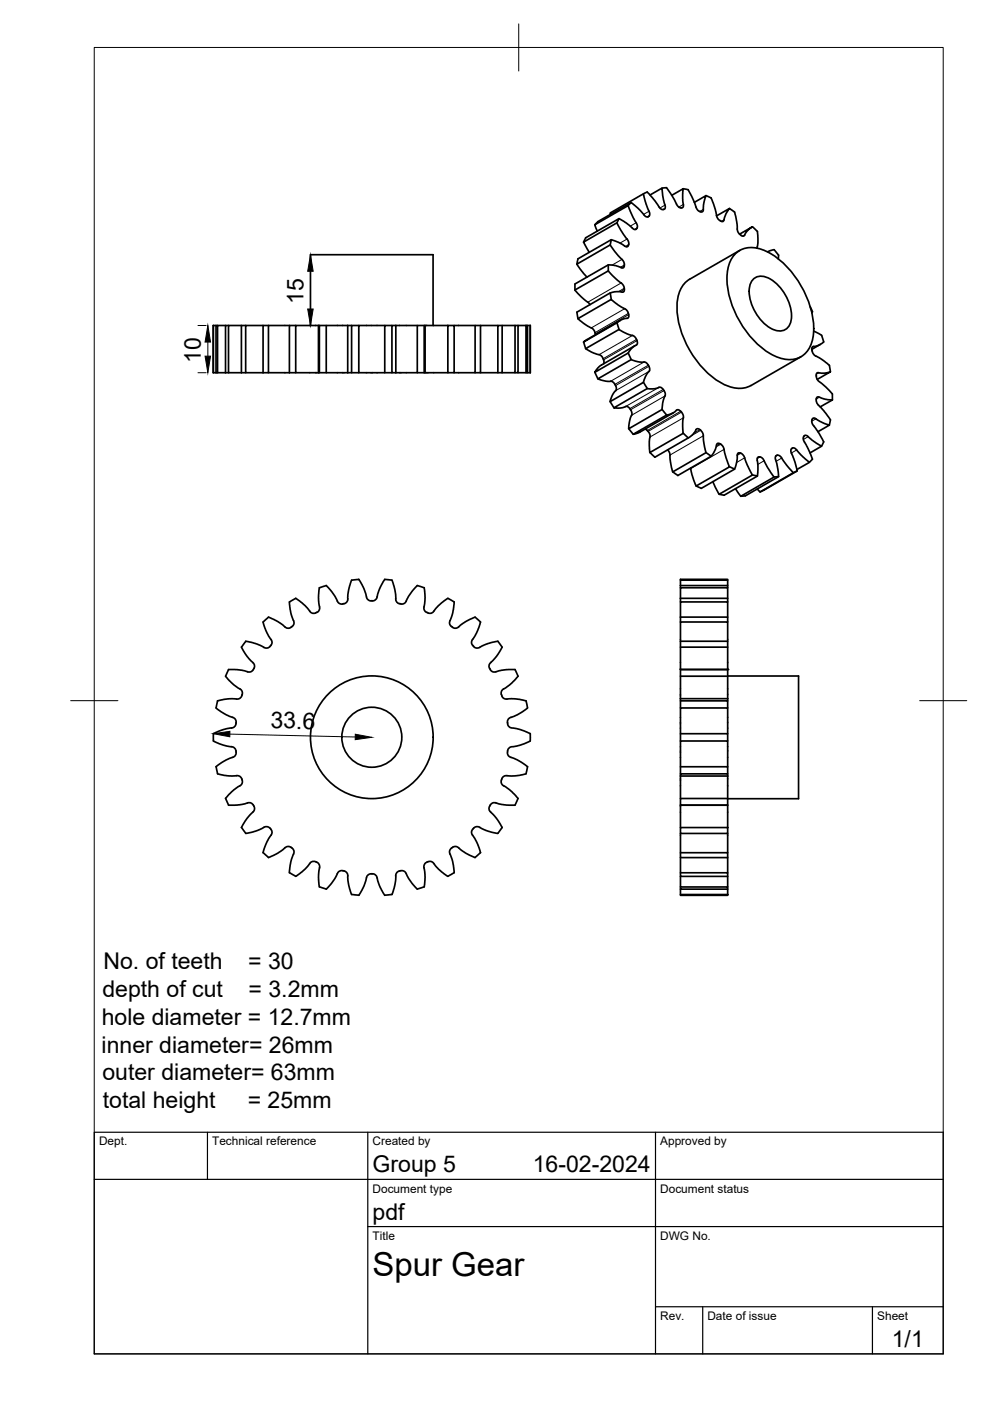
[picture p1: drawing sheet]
<svg xmlns="http://www.w3.org/2000/svg" width="210mm" height="297mm" viewBox="0 0 210 297" stroke-linecap="round" stroke-linejoin="round" font-family="sans-serif">
<!-- layer: Visible -->
<g fill="none" stroke="#000" stroke-width=".36">
<path d="M140.4 39.9l.3-.1a.73 .73 0 0 1 1.1 .6l1.8 3.2 .7 .5M122.5 54.9l-.2 1.1M124.2 50.4l-.5 .9M129 56.1v1.3M129.4 45.5l-.1-.3 7.1-4.1 .8 2.8a2.35 2.35 0 0 1 .5 1.8l-.1 .2M129.6 50.8l-.2 1.1M131.3 46.3l-.5 .9M132.4 56.4a.4 .4 0 0 1-.3 .4 .4 .4 0 0 1-.4-.1l-1.2-.4-1.5-.1-7.1 4M132.4 56.2v-.1a2.38 2.38 0 0 0-1.2-1.8l-1.8-2.4-7.1 4.1 2.2 2.8M132.4 56.2v.2M133.2 52.1a.45 .45 0 0 1-.8 .1l-1.4-.9-1.4-.5-7.1 4.1M133.2 52a1.35 1.35 0 0 0-.3-1.3l-1.2-1.8-.9-1.6-7.1 4 1.2 2.2"/>
<path d="M133.8 42.9l-.6 .7M135 48.4a1.11 1.11 0 0 0-.1-1.2l-.6-1-1.1-2.6-7.1 4.1 .5 1.3M135.1 48.4a.53 .53 0 0 1-.5 .3 .53 .53 0 0 1-.5-.3l-1.4-1.2-1.5-.8-7 4M136.4 41.1l.8-.4 1.7 1.9 .8 1.2a.86 .86 0 0 0 1.1 .6M137.5 45.9a.72 .72 0 0 1-1-.3l-1.2-1.5-1.5-1.2-7.1 4.1-.6 .7M137.6 45.8l-.1 .1M137.8 41.3l2.6-1.4 .3 2.7a1.93 1.93 0 0 1 .2 1.7l-.1 .1M142.4 41.4l2.5-1.4-.2 2.1 .2 1.3a.49 .49 0 0 1-.4 .7M144.3 44l.2 .1M144.9 40l.2 .1a1.54 1.54 0 0 1 1.4 1.3l.8 1.8a1.75 1.75 0 0 0 1.3 1.7M147.2 42.9l2.5-1.4-.5 1.5-.1 1.4a.43 .43 0 0 1-.1 .4 .43 .43 0 0 1-.4 .1M149.7 41.5l1.1 .5"/>
<path d="M150.8 42l1 3a2.04 2.04 0 0 0 .8 1.8M151.9 45.8l2.8-1.6-.8 1.1-.4 1.3a.48 .48 0 0 1-.4 .4 .48 .48 0 0 1-.5-.3M154.7 44.2l.2 .2a2.07 2.07 0 0 1 1.2 2l.2 2a1.51 1.51 0 0 0 .6 1.3M155.8 53.9a5.3 5.3 0 0 1 6.4-.8 19.8 19.8 0 0 1 10.1 14 9.3 9.3 0 0 1-1.4 7.7 5.3 5.3 0 0 1-6.4 .8 19.8 19.8 0 0 1-10.1-14 9.3 9.3 0 0 1 1.4-7.7zM156.8 49.6l2.7-1.5-.1 .1a4.8 4.8 0 0 0-1.7 1.8h-.3l-.3-.1M156.8 53.1l-10.6 6.1a6.2 6.2 0 0 0-2.7 5.3 20 20 0 0 0 9.8 16.9 6.2 6.2 0 0 0 5.9 .3l10.6-6.1M156.9 49.7l.2 .1M159.5 48.1l.3 .2a1.98 1.98 0 0 1 .9 2.1l-.2 2.2M159.9 59a3.4 3.4 0 0 1 4.2 .7 9.7 9.7 0 0 1 3.7 8.1 2.5 2.5 0 0 1-3.7 2.1 9.4 9.4 0 0 1-5.2-9l.2-.8zM162.7 53.4l1.4-.5 .5 .6a1.3 1.3 0 0 1 .4 1.4M45.2 79h.1M45.2 69h.1"/>
<path d="M45.2 69v10M45.8 69h-.6v10h.6M45.8 79h.3M46.1 69h-.3v10M47.8 69h-1.7v10h1.7M47.8 79h.7M48.5 69h-.7v10M51.2 69h-2.7v10h2.7M51.2 79h.9M52.1 69h-.9v10M55.8 69h-3.7v10h3.7M55.8 79h1.1"/>
<path d="M56.9 69h-1.1v10M61.4 69h-4.5v10h4.5M61.4 79h1.3M62.7 69h-1.3v10M65.8 69v-15h26v15M67.5 69h-4.8v10h4.8M67.5 69h.2M67.5 69v10M67.7 79h1.5M69.2 69h-1.5v10h-.2M73.7 69h-4.5v10h4.5M73.7 69h.8"/>
<path d="M73.7 69v10M74.5 79h1.6M76.1 69h-1.6v10h-.8M81.6 69h-5.5v10h5.5v-10h1.5M81.6 79h1.5M83.9 69h4.6M83.9 69h-.8v10h.8M83.9 69v10M88.5 79h1.4M89.9 69h-1.4v10h-4.6M90.1 79h4.9M90.1 69h4.9"/>
<path d="M90.1 69h-.2v10h.2M90.1 69v10M95 69h1.3v10h-1.3zM96.3 69h4.4M101.9 69h-1.2v10h-4.4M105.6 69h-3.7v10h-1.2M106.5 69h-.9v10h-3.7M109.2 69h-2.7v10h-.9M109.8 79h1.7M109.8 69h-.6v10h-2.7M111.5 69h.3v10h-.3zM111.5 69h-1.7v10h-.6"/>
<path d="M111.8 69h.6M111.8 79h.6M112.4 69v10M121.9 60.2v1.3M122.3 66.2l.2 1.4M123.7 72.5l.5 1.4M126.1 78.9l.7 1.4M127.9 76l.1 .3M128 76.3v.8M129.4 62.1l.2 1.4M130.8 68.4l.5 1.4M132.4 61.3a.42 .42 0 0 1-.1 .5 .42 .42 0 0 1-.4 .1h-1.5l-1 .2-7.1 4.1"/>
<path d="M132.4 61.3l-.1-.4a2.46 2.46 0 0 0-1.3-1.4l-2-2.1-7.1 4.1 3.2 3.1M133.2 74.8l.6 1.4M133.2 66.4a1.92 1.92 0 0 0-1.5-1.3l-2.1-1.6-7.1 4.1 2.2 1.6a1.93 1.93 0 0 1 1.5 1.8M133.2 66.4a.69 .69 0 0 1 .1 .9 .69 .69 0 0 1-.8 .2l-.8 .3-8 4.7 7.8-4.6M135 72.2a.73 .73 0 0 1-.5 1.2l-.7 .5-.6 1-7.1 4 1.1-1.3 7.4-4.3M135.1 72.2l-.2-.3a1.61 1.61 0 0 0-1.5-.9l-2.2-1.1-7 4 2 1.1a1.94 1.94 0 0 1 1.6 .8l.1 .3M171.8 65l.5 1.1-.2 .2M172.2 74.2a1.87 1.87 0 0 0 1.5 1.6l2.2 1.7M172.5 70.2l.6 .3a2.03 2.03 0 0 1 1.5 2 5.2 5.2 0 0 1-2.4 1.1l-.1 .6M173.1 79.8v.1a2.27 2.27 0 0 0 1.3 1.6l2.1 2M173.1 79.8a.51 .51 0 0 1 0-.6 .51 .51 0 0 1 .6-.1h1l1.4-.3-2.8 1.6M173.9 73l-1.8 1.1"/>
<path d="M175.8 77.4l.3 1.4M129.4 85.1l.8 1.4M130.4 81.5a1.18 1.18 0 0 0-1.6-.6l-2.1-.6 7.1-4.1 2.1 .6a1.49 1.49 0 0 1 1.7 1.9l-.6 .9-.6 1.5-7.1 4.1a6.2 6.2 0 0 1 1.4-2.7l-.3-1M133.3 90.9l1 1.2M133.5 86.6a.92 .92 0 0 0-1.4-.2l-1.9 .1 7.2-4.1a5 5 0 0 0 2.6-.3l.6 .5a1.52 1.52 0 0 1 .1 2l-.3 2.2-7.1 4.1 .3-2.1a1.68 1.68 0 0 0 .3-1.5l-.2-.4M133.6 86.7l.1 .2M136.4 81.1l.8 1.3M136.8 91l.6 .5M140.4 86.8l.9 1.2M141.5 95.4l.5 .8 .2 1.8 .4 2.1 7.1-4.1-.6-3a1.74 1.74 0 0 0-1.3-2.1l-.2 .2a4.1 4.1 0 0 1-1.7 1.8l-7.1 4.1-1-1.1M142.8 87.5l-7.1 4.1-1.5 .5 7.1-4.1a5.2 5.2 0 0 0 2.4-1.1l.4 .1 .4 .5a1.82 1.82 0 0 1 .3 1.8l.1 2.6-7.1 4.1-.1-2.6a1.78 1.78 0 0 0-.3-1.9M144.9 91.9l1 .9"/>
<path d="M146.4 99.3l.3 1.4 .9 2.3 7.1-4-1.1-3.1a1.64 1.64 0 0 0-1.4-1.9l-.2 .2-.7 1.8-.5 .7-7.1 4.1-1.1-.8M149.7 96l1.1 .7M154.7 99l1.1 .4M161 96.9a.49 .49 0 0 0-.5 .7l.2 1.1-.1 2.2-7.1 4.1-1-.2M161 96.9a1.17 1.17 0 0 1 1 .8l.8 1.5 1.3 1.9-7 4.1-1.2-1.6M168 95a.73 .73 0 0 1 .9 .4l.9 1.1 1.8 1.5-2.6 1.6M168 95a.78 .78 0 0 0-.2 1.1l.8 1.9 .4 1.9-7.1 4M169 99.8l-.8 .4M171.7 96l2.5-1.4-1.3-.8-1.6-1.2a.61 .61 0 0 0-.9-.2 .61 .61 0 0 0 0 .9l1 1.9 .9 2.2M172.1 89.1v.2a2.74 2.74 0 0 0 1 1.7l1.5 2.7M172.2 89.1a.47 .47 0 0 1 .3-.5 .47 .47 0 0 1 .5 .2l1.8 1 1.1 .3-2.5 1.4M172.3 97.3l-.7 .7"/>
<path d="M173.1 84.6a.42 .42 0 0 1 .2-.4 .42 .42 0 0 1 .4 0l1.4 .5 1.4 .1-2.6 1.5M173.1 84.6v.1a1.44 1.44 0 0 0 .5 1.2l1.7 2.1a1.73 1.73 0 0 1 .5 2.1M174.6 93.7l-.4 .9M176.5 83.5v1.3M147.6 103l1.1 .5M151.2 102.1l1.3 2.7 7-4.1-1.4-3a1.68 1.68 0 0 0-1.4-1.7l-.4 .3-.1 1.6-.5 1.6-7 4.1M158 105.1l-.9 .1M159.6 100.7l1 .2M160.5 103.7l.6 .6 7.1-4.1-2.1-2.4a1.98 1.98 0 0 0-1.1-1.3 .61 .61 0 0 0-.6 .3 .61 .61 0 0 0 0 .7l.5 2 .2 1.6-7.1 4M162 103.9l-.9 .4M165.1 101l-1 .1M56.9 130.9l-1.1 1a15.2 15.2 0 0 0 1.9 4.1l-.1 .5-.4 .5"/>
<path d="M57.2 137.1a1.02 1.02 0 0 1-1.3 .2 10.4 10.4 0 0 0-3.8-1.3l-.9 1.2a14.7 14.7 0 0 0 2.7 3.7l.1 .4-.2 .4M66.9 129.9a1.1 1.1 0 0 1-1.4-.6l-1.5-1.5-1.3-.9-1 .5a.74 .74 0 0 0-.3 1 9.9 9.9 0 0 0 .9 3.4 1.2 1.2 0 0 1-.6 1.2 1.2 1.2 0 0 1-1.3-.1 10.4 10.4 0 0 0-3.5-2.1M67.2 129.8l-.3 .1M67.7 124.6a15.5 15.5 0 0 0 0 4.6l-.5 .6M67.7 124.6l1.5-.5a13.7 13.7 0 0 1 2.6 3.8l.9 .2M73 128h-.3M76.1 122.8a14.8 14.8 0 0 1 1.8 4.2l.8 .4M76.1 122.8l-1.2 .2a.77 .77 0 0 0-.6 .7l-.6 2.5a1.47 1.47 0 0 1-.4 1.7l-.4 .1M78.7 127.4h.3M81.6 122.8a14.8 14.8 0 0 0-1.9 4.2l-.7 .4M81.6 122.8l1.1 .2a.78 .78 0 0 1 .7 .7l.5 2.5a1.47 1.47 0 0 0 .5 1.7l.3 .1M84.7 128h.3"/>
<path d="M85 128.1a1.04 1.04 0 0 0 1.1-.6 10.5 10.5 0 0 1 2.4-3.4l1.5 .5a16.1 16.1 0 0 1-.1 4.6l.6 .6M90.5 129.8l.2 .1M95 126.9a14.7 14.7 0 0 0-3.4 3h-.9M95 126.9l1 .5a.76 .76 0 0 1 .2 1 9.9 9.9 0 0 1-.9 3.4 1.22 1.22 0 0 0 .6 1.2 1.22 1.22 0 0 0 1.3-.1 10.4 10.4 0 0 1 3.5-2.1M100.4 137.1a1.02 1.02 0 0 0 1.3 .2 10.3 10.3 0 0 1 3.9-1.3l.9 1.2a14.7 14.7 0 0 1-2.8 3.7v.4l.3 .7M100.7 130.9l1.2 1a15.2 15.2 0 0 1-1.9 4.1v.5l.4 .5M144.3 136v-4.1h10v4.1M144.3 136h10v1.2M144.3 130.8h10v1.1M144.3 130.8v-3.2h10v3.2M144.3 126.9h10v.7M144.3 126.9v-2.3h10v2.3"/>
<path d="M144.3 124.1h10v.5M144.3 124.1v-1.1h10v1.1M144.3 123v-.2h10v.2M144.3 124.1v.5M144.3 126.9v.7M144.3 130.8v1.1M144.3 136v1.2M45.2 157.1a14.4 14.4 0 0 0 4.4 1.4l.4 .7M45.2 155.5v1.6M50 159.2a1.2 1.2 0 0 1-1.1 1.5l-1.8 .9-1.3 1M50 153.4a1.2 1.2 0 0 1-1.4 1l-1.5 .4-1.9 .8M50.1 153.1l-.1 .3"/>
<path d="M53.7 142a1.13 1.13 0 0 1-1.6 .3l-1.8-.3h-1.1a.83 .83 0 0 0-1.1 .7l-.3 .7a15 15 0 0 0 3.4 3 1.2 1.2 0 0 1-1 1.8 10.3 10.3 0 0 0-4.1 .4v.3a1.25 1.25 0 0 0 .7 2l1.8 1a1.54 1.54 0 0 1 1.5 1v.3M53.8 141.7l-.1 .3M103.9 142a1.13 1.13 0 0 0 1.6 .3l1.9-.3h1.8l.6 1.4a15.3 15.3 0 0 1-3.4 3l-.1 .9M106.3 147.2a1.03 1.03 0 0 0 1.2 1 9.9 9.9 0 0 1 4 .4l.3 1.1a.8 .8 0 0 1-.6 .9l-2.2 1.3a1.54 1.54 0 0 0-1.4 1v.3M107.6 153.1v.3M107.6 153.4a1.2 1.2 0 0 0 1.5 1l1.4 .4 1.9 .8M107.6 159.2a1.17 1.17 0 0 0 1.2 1.5l1.8 .9 1.2 1M112.4 155.5v1.2a.8 .8 0 0 1-.7 .7l-2.4 .8a1.49 1.49 0 0 0-1.6 .7l-.1 .3M144.3 148.1v-4.7h10v4.7M144.3 143.4v-6.2h10v4.8h-10h10v1.4M144.3 148.1v.5h10v1.5M144.3 148.6v1.5"/>
<path d="M144.3 155.6v1.5M144.3 148.1h10M154.3 143.3h15v26h-15M154.3 155.6v-5.5h-10v5.5h10v1.5M154.3 148.1v.5M45.8 162.5l.3 1.6a14.6 14.6 0 0 0 4.6 .4l.6 .6M47.8 169.3l.7 1.4M48.5 170.7h.2a12.4 12.4 0 0 0 4.2-.5l.5 .2 .4 .5M51.3 165.1a1.1 1.1 0 0 1-.7 1.6 11.1 11.1 0 0 0-2.8 2.6M53.8 170.9a1.1 1.1 0 0 1-.5 1.6l-.9 1-1.2 2 .9 1.2M57.2 175.6l.2 .2M57.2 175.6a1.02 1.02 0 0 0-1.3-.2 10.3 10.3 0 0 1-3.8 1.3"/>
<path d="M57.4 175.8a.95 .95 0 0 1 0 1.3 10.6 10.6 0 0 0-1.6 3.7M61.7 179.7a1.01 1.01 0 0 0-1.3 .1 10.4 10.4 0 0 1-3.5 2l-1.1-1M61.7 179.6a1.2 1.2 0 0 1 .3 1.9l-.3 1.2-.3 1.6a.81 .81 0 0 0 .6 1.1l.7 .4a14.7 14.7 0 0 0 3.4-3.1l.6-.1 .5 .2M95.9 179.7a1.01 1.01 0 0 1 1.3 .1 10.4 10.4 0 0 0 3.5 2M96 179.6a1.19 1.19 0 0 0-.4 1.9l.5 2 .2 1.5-1.3 .8M100.2 175.8a.95 .95 0 0 0 0 1.3 10.6 10.6 0 0 1 1.7 3.7M100.4 175.6a1.02 1.02 0 0 1 1.3-.2 10.3 10.3 0 0 0 3.9 1.3M100.4 175.6l-.1 .2M103.8 170.9a1.1 1.1 0 0 0 .5 1.6l.9 1 1.3 2-.9 1.2M103.9 170.7a1.13 1.13 0 0 1 1.6-.3l1.9 .3h1.8M104 170.7l-.2 .2M106.3 165.4a1 1 0 0 0 .5 1.2 9.9 9.9 0 0 1 3 2.7"/>
<path d="M106.4 165.1l-.1 .3M109.8 169.3l-.6 1.4M111.9 162.5l-.4 1.6a14.6 14.6 0 0 1-4.5 .4l-.6 .6M144.3 176.7v4.1h10v1M144.3 175.5v-4.8h10v4.8M144.3 164.5v4.8M144.3 175.5h10v1.2h-10zM144.3 169.3h10v1.4h-10zM144.3 164.5v-.4h10v.4M144.3 162.6v1.5M144.3 164.5h10M154.3 176.7v4.1"/>
<path d="M154.3 164.5v4.8M154.3 162.6v-5.5h-10v5.5h10v1.5M67.2 182.8a1.06 1.06 0 0 1 .6 1.2 10.5 10.5 0 0 0-.1 4.1M67.7 188l1.5 .5M69.2 188.5a13.7 13.7 0 0 0 2.6-3.7 1.25 1.25 0 0 1 1.5 0 1.25 1.25 0 0 1 .4 1.4l.6 2.7a.83 .83 0 0 0 1 .8l.8 .1M79 185.3a1.04 1.04 0 0 1 .9 .8 9.6 9.6 0 0 0 1.7 3.7l1.1-.1a.74 .74 0 0 0 .7-.8l.5-2.5a1.47 1.47 0 0 1 .5-1.6 1.17 1.17 0 0 1 1.8 .6 11.4 11.4 0 0 0 2.3 3.1M79 185.3a1.06 1.06 0 0 0-1.3 .8 10 10 0 0 1-1.6 3.7M90 188l-1.5 .5M95 185.8a14.7 14.7 0 0 1-3.4-3.1 1.21 1.21 0 0 0-1.7 1.3 10.5 10.5 0 0 1 0 4.1M101.9 180.8l-1.2 1M144.3 189.7h10v.1h-10zM144.3 188.5v1.2"/>
<path d="M144.3 188.1v.4h10v1.2M144.3 185.8v2.3h10v.4M144.3 185v.8h10v2.3M144.3 181.8v3.2h10v.8M144.3 180.8v1h10v3.2"/>
<circle cx="78.8" cy="156.3" r="13"/>
<circle cx="78.8" cy="156.3" r="6.4"/>
</g>
<circle cx="154.3" cy="142" r=".18" fill="#000"/>
<!-- layer: Visible Narrow -->
<g fill="none" stroke="#000" stroke-width=".21">
<path d="M131.7 60l-7.1 4.1M131.9 55l-2.1 1.2M132.4 56.4l-.7 .4M132.4 56.2l-.9 .5M132.9 50.7l-1.5 .8M133.2 52.1l-.4 .2M133.3 51.9l-.7 .4M134.9 47.2l-1.3 .7M135 48.5l-.3 .2M135 48.4l-.4 .2M137.5 45.9l-.1 .1M137.6 45.9l-.3 .1"/>
<path d="M137.6 44.8l-1.1 .7M141 43.5l-1.1 .6M144.9 43.4l-1 .5M149.1 44.4l-.7 .4M153.5 46.6l-.6 .3M157.9 49.8l-.4 .3M132.4 61.1l-1.3 .7M132.4 61.3l-.9 .6M132.4 65.5l-7 4M133.2 66.4l-7 4.1M133.3 66.7l-7.1 4.1M134.1 71.1l-7.1 4.1"/>
<path d="M135 72l-7.1 4.1M135 72.2l-7 4.1M136.5 76.8l-7 4M137.5 77.4l-7.1 4.1M137.6 77.7l-7.1 4.1M137.6 78.7l-7.1 4.1M172.5 73.5l-.3 .1M173.6 79l-.5 .3M139.7 82.1l-7.1 4.1M140.6 82.6l-7.1 4M140.8 82.8l-7.1 4.1M141 84l-7.1 4"/>
<path d="M144.3 87.2l-7.1 4.1M144.5 87.4l-7.1 4.1M144.9 88.6l-7.1 4.1M148.4 91.1l-1.2 .7M148.6 91.2l-2 1.2M149.1 92.4l-7.1 4.1M152.6 94.1l-.7 .4M152.8 94.2l-1 .5M153.5 95.3l-7 4.1M156.9 96l-.6 .4M157.1 96.1l-.8 .4M157.9 97.1l-1.7 1"/>
<path d="M161 96.9l-.4 .2M161.1 96.9l-.6 .3M162 97.7l-1.3 .8M164.7 96.6l-.2 .1M164.8 96.5l-.4 .2M165.7 97.1l-1.2 .7M168.9 95.4l-1.1 .6M171.3 92.6l-1 .6M173 88.8l-.9 .5M173.7 84.2l-.6 .4"/>
</g>
<!-- layer: BORDER -->
<path d="M20 10.1h180v276.9h-180zM110 5.1v10M15 148.6h10M195 148.6h10" fill="none" stroke="#000" stroke-width=".21"/>
<!-- layer: TITLEBLOCK -->
<path d="M20 240.1h180v46.9h-180zM20 250h180M44 240.1v9.9M78 240.1v46.9M139 240.1v46.9M78 260.1h122M139 277.1h61M149 277.1v9.9M185 277.1v9.9" fill="none" stroke="#000" stroke-width=".25"/>
<!-- layer: FD_Dimensions -->
<path d="M65.8 57.5v8M42 79h1.7M42 69h1.7M44.1 72.5v3M48.7 155.6l26.6 .7" fill="none" stroke="#000" stroke-width=".21"/>
<path d="M65.8 54l.6 3.5h-1.2zM43.5 75.5h1.1l-.5 3.5zM44.1 69l.5 3.5h-1.1zM65.2 65.5h1.2l-.6 3.5zM45.2 155.6l3.5-.5v1.1zM75.3 155.7l3.5 .6-3.5 .5z" fill="#000" stroke="#000" stroke-width=".21"/>
<text font-size="7" x="79" y="270.6">Spur Gear</text>
<g font-size="4.9">
<text x="64.4" y="64.4" transform="rotate(-90 64.4 64.4)">15</text>
<text x="42.6" y="76.9" transform="rotate(-90 42.6 76.9)">10</text>
<text x="57.3" y="154.4" transform="rotate(1 57.3 154.4)">33.6</text>
<text x="21.9" y="205.4">No. of teeth</text>
<text x="52.6" y="205.4">= 30</text>
<text x="21.7" y="211.5">depth of cut</text>
<text x="52.7" y="211.5">= 3.2mm</text>
<text x="21.6" y="217.3">hole diameter = 12.7mm</text>
<text x="21.5" y="223.2">inner diameter= 26mm</text>
<text x="21.7" y="229">outer diameter= 63mm</text>
<text x="21.8" y="234.9">total height</text>
<text x="52.5" y="234.9">= 25mm</text>
<text x="79" y="248.5">Group 5</text>
<text x="113" y="248.5">16-02-2024</text>
<text x="79" y="258.6">pdf</text>
<text x="189.1" y="285.7">1/1</text>
</g>
<g font-size="2.5">
<text x="21" y="242.9">Dept.</text>
<text x="45" y="242.9">Technical reference</text>
<text x="79" y="242.9">Created by</text>
<text x="140" y="242.9">Approved by</text>
<text x="79" y="252.8">Document type</text>
<text x="140" y="252.8">Document status</text>
<text x="79" y="262.9">Title</text>
<text x="140" y="262.9">DWG No.</text>
<text x="140" y="279.9">Rev.</text>
<text x="150" y="279.9">Date of issue</text>
<text x="186" y="279.9">Sheet</text>
</g>
</svg>
